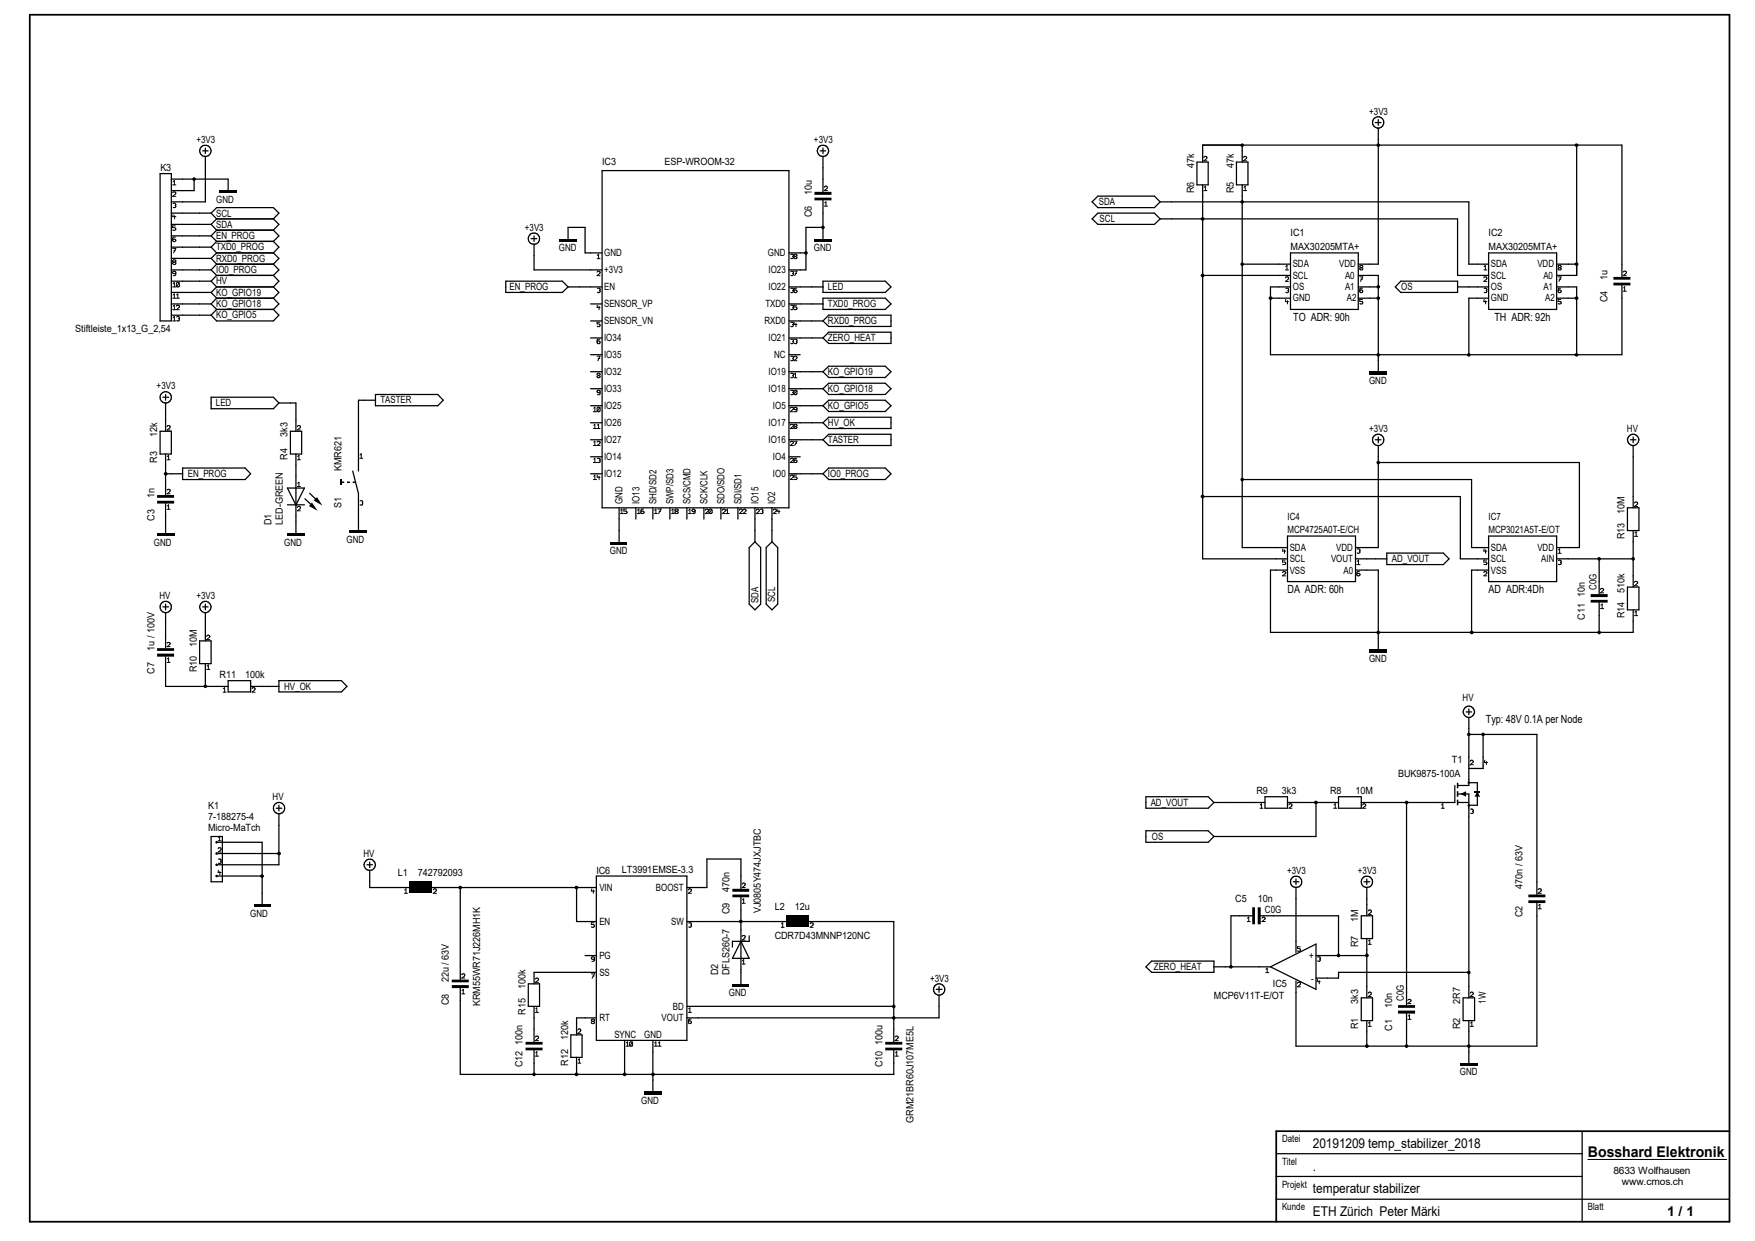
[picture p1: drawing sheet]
<svg xmlns="http://www.w3.org/2000/svg" width="297mm" height="210mm" viewBox="0 0 297 210" stroke-linecap="round" stroke-linejoin="round" font-family="sans-serif">
<g fill="#000">
<path d="M52.8 85l1 1.4-1.5-.8zM53.6 84.1l1 1.5-1.5-.9zM247.1 134.4l1-.5v.9zM250 133.9l.5 .9h-.9z"/>
<path d="M37.2 32.3h2.8v.4h-2.8z" fill-rule="evenodd"/>
<path d="M137.8 32.5h2.9v.5h-2.9zM137.8 33.4h2.9v.5h-2.9z" fill-rule="evenodd"/>
<path d="M94.7 40.4h2.9v.5h-2.9z" fill-rule="evenodd"/>
<path d="M137.8 40.4h2.9v.5h-2.9z" fill-rule="evenodd"/>
<path d="M273 46.9h2.9v.4h-2.9zM273 47.8h2.9v.5h-2.9z" fill-rule="evenodd"/>
<path d="M231.8 62.9h2.9v.5h-2.9z" fill-rule="evenodd"/>
<path d="M26.6 90.3h2.9v.4h-2.9z" fill-rule="evenodd"/>
<path d="M26.6 83.8h2.9v.4h-2.9zM26.6 84.8h2.9v.4h-2.9z" fill-rule="evenodd"/>
<path d="M48.6 90.3h2.9v.4h-2.9z" fill-rule="evenodd"/>
<path d="M57.8 81.5h.5v.2h-.5zM58.7 81.5h.5v.2h-.5zM59.7 81.5h.5v.2h-.5z" fill-rule="evenodd"/>
<path d="M57.7 81.2h.2v.9h-.2z" fill-rule="evenodd"/>
<path d="M59.2 89.8h2.9v.5h-2.9z" fill-rule="evenodd"/>
<path d="M103.3 91.7h2.9v.5h-2.9z" fill-rule="evenodd"/>
<path d="M26.6 109.7h2.9v.5h-2.9zM26.6 110.6h2.9v.5h-2.9z" fill-rule="evenodd"/>
<path d="M231.8 109.9h2.9v.5h-2.9z" fill-rule="evenodd"/>
<path d="M269.2 100.5h2.9v.5h-2.9zM269.2 101.5h2.9v.5h-2.9z" fill-rule="evenodd"/>
<path d="M246.5 135.3h.3v1h-.3zM246.5 133.9h.3v.9h-.3zM246.5 132.5h.3v.9h-.3z" fill-rule="evenodd"/>
<path d="M249.6 133.9h.9v.2h-.9z" fill-rule="evenodd"/>
<path d="M42.9 153.1h2.9v.4h-2.9z" fill-rule="evenodd"/>
<path d="M69.3 149.2h3.8v1.9h-3.8z" fill-rule="evenodd"/>
<path d="M124 150.4h2.8v.5h-2.8zM124 151.4h2.8v.4h-2.8z" fill-rule="evenodd"/>
<path d="M133.1 155h3.8v1.9h-3.8z" fill-rule="evenodd"/>
<path d="M212.9 153.5h.5v2.9h-.5zM211.9 153.5h.5v2.9h-.5z" fill-rule="evenodd"/>
<path d="M258.7 151.4h2.8v.4h-2.8zM258.7 152.4h2.8v.4h-2.8z" fill-rule="evenodd"/>
<path d="M76.5 165.8h2.8v.4h-2.8zM76.5 166.7h2.8v.5h-2.8z" fill-rule="evenodd"/>
<path d="M88.9 176.3h2.9v.5h-2.9zM88.9 177.3h2.9v.5h-2.9z" fill-rule="evenodd"/>
<path d="M124 166.5h2.8v.5h-2.8z" fill-rule="evenodd"/>
<path d="M149.8 176.3h2.9v.5h-2.9zM149.8 177.3h2.9v.5h-2.9z" fill-rule="evenodd"/>
<path d="M236.6 170.1h2.9v.5h-2.9zM236.6 171h2.9v.5h-2.9z" fill-rule="evenodd"/>
<path d="M247.1 179.9h2.9v.5h-2.9z" fill-rule="evenodd"/>
<path d="M109.1 184.7h2.8v.5h-2.8z" fill-rule="evenodd"/>
<circle cx="32.9" cy="30.3" r=".31"/>
<circle cx="139.3" cy="38.5" r=".31"/>
<circle cx="203.5" cy="37" r=".32"/>
<circle cx="210.2" cy="24.6" r=".31"/>
<circle cx="210.2" cy="34.2" r=".31"/>
<circle cx="233.3" cy="24.6" r=".31"/>
<circle cx="266.8" cy="24.6" r=".32"/>
<circle cx="136.4" cy="42.8" r=".31"/>
<circle cx="203.5" cy="46.6" r=".32"/>
<circle cx="210.2" cy="44.7" r=".31"/>
<circle cx="215" cy="50.5" r=".32"/>
<circle cx="233.3" cy="50.5" r=".31"/>
<circle cx="233.3" cy="48.5" r=".31"/>
<circle cx="266.8" cy="50.5" r=".32"/>
<circle cx="266.8" cy="44.7" r=".32"/>
<circle cx="233.3" cy="78.3" r=".31"/>
<circle cx="233.3" cy="60" r=".31"/>
<circle cx="248.6" cy="60" r=".31"/>
<circle cx="266.8" cy="60" r=".32"/>
<circle cx="28.1" cy="80.2" r=".32"/>
<circle cx="203.5" cy="84" r=".32"/>
<circle cx="210.2" cy="81.2" r=".31"/>
<circle cx="270.6" cy="94.6" r=".31"/>
<circle cx="276.4" cy="94.6" r=".31"/>
<circle cx="34.8" cy="116.1" r=".31"/>
<circle cx="233.3" cy="107" r=".31"/>
<circle cx="249.1" cy="107" r=".32"/>
<circle cx="270.6" cy="107" r=".31"/>
<circle cx="222.7" cy="135.8" r=".32"/>
<circle cx="238" cy="135.8" r=".31"/>
<circle cx="248.6" cy="124.3" r=".31"/>
<circle cx="248.6" cy="136.3" r=".22"/>
<circle cx="248.6" cy="132.4" r=".22"/>
<circle cx="251" cy="124.3" r=".31"/>
<circle cx="36.7" cy="144.4" r=".22"/>
<circle cx="36.7" cy="142.5" r=".22"/>
<circle cx="36.7" cy="146.3" r=".22"/>
<circle cx="36.7" cy="148.3" r=".22"/>
<circle cx="44.4" cy="148.3" r=".32"/>
<circle cx="47.2" cy="144.4" r=".32"/>
<circle cx="77.9" cy="150.2" r=".31"/>
<circle cx="97.6" cy="150.2" r=".32"/>
<circle cx="125.4" cy="155.9" r=".32"/>
<circle cx="151.3" cy="172.3" r=".31"/>
<circle cx="151.3" cy="170.3" r=".31"/>
<circle cx="208.3" cy="163.6" r=".31"/>
<circle cx="226.5" cy="161.7" r=".31"/>
<circle cx="231.3" cy="161.7" r=".32"/>
<circle cx="231.3" cy="177" r=".32"/>
<circle cx="238" cy="177" r=".31"/>
<circle cx="248.6" cy="177" r=".31"/>
<circle cx="248.6" cy="164.6" r=".31"/>
<circle cx="90.4" cy="181.8" r=".31"/>
<circle cx="97.6" cy="181.8" r=".32"/>
<circle cx="105.7" cy="181.8" r=".31"/>
<circle cx="110.5" cy="181.8" r=".32"/>
</g>
<g fill="none" stroke="#000" stroke-width=".21">
<path d="M27.1 29.4h1.9v24.9h-1.9zM29 30.3h9.6v2M29 36.1h6.7M29 38h6.7M29 39.9h6.7M32.9 30.3v2h-3.9M34.3 25.5h.9M34.8 25.1v.9M34.8 26.5v7.7h-5.8M35.7 36.1l1-1h9.6l.9 1-.9 .9M35.7 36.1l1 .9M35.7 38l1 .9"/>
<path d="M35.7 39.9l1 1M36.7 37h9.6M36.7 37l-1 1M36.7 38.9h9.6M36.7 38.9l-1 1M46.3 37l.9 1-.9 .9M46.3 38.9l.9 1-.9 1M90.4 39.9v1M101.9 28.9h31.6v57h-31.6zM138.8 25.5h.9M139.3 25.1v.9M139.3 26.5v6"/>
<path d="M139.3 33.9v6.5M139.3 38.5h-2.9v7.2h-2.9M184.8 37l1-.9h9.6l.9 .9-.9 1h-9.6zM184.8 34.2l1-1h9.6l.9 1-.9 .9h-9.6zM196.3 34.2h52.3v10.5h3.3M196.3 37h50.4v9.6h5.2M202.6 27.4h1.9v3.9h-1.9zM203.5 31.3v63.3h14.4M203.5 27.4v-2.8h71v22.3M209.3 27.4h1.9v3.9h-1.9zM210.2 31.3v61.4h7.7M210.2 24.6v2.8"/>
<path d="M232.7 20.7h1M233.3 20.2v1M233.3 21.7v23h-3.4M266.8 24.6v22h-3.4M29 47.6h6.7M29 49.5h6.7M29 51.4h6.7M29 53.3h6.7M29 41.8h6.7M29 43.7h6.7M29 45.7h6.7M35.7 41.8l1 1"/>
<path d="M35.7 43.7l1 1M35.7 45.7l1 .9M35.7 47.6l1 1M35.7 49.5l1 1M35.7 51.4l1 1M36.7 48.6h9.6M36.7 52.4h9.6M36.7 50.5h9.6M36.7 52.4l-1 .9M36.7 40.9h9.6M36.7 40.9l-1 .9M36.7 42.8h9.6"/>
<path d="M36.7 42.8l-1 .9M36.7 44.7h9.6M36.7 44.7l-1 1M36.7 46.6h9.6M36.7 46.6l-1 1M36.7 48.6l-1 .9M36.7 50.5l-1 .9M46.3 52.4l.9 .9-.9 1h-9.6l-1-1M46.3 40.9l.9 .9-.9 1M46.3 42.8l.9 .9-.9 1M46.3 44.7l.9 1-.9 .9M46.3 46.6l.9 1-.9 1"/>
<path d="M46.3 48.6l.9 .9-.9 1M46.3 50.5l.9 .9-.9 1M85.6 47.6h9.6l.9 1-.9 .9h-9.6zM89.9 40.4h.9M90.4 41.4v4.3h11.5M96.1 48.6h5.8M96.1 40.4v-1.9h2.9v4.3h2.9M99.9 57.2h2M99.9 51.4h2M99.9 54.3h2M133.5 48.6h5.8M133.5 57.2h5.8"/>
<path d="M133.5 51.4h5.8M133.5 54.3h5.8M133.5 42.8h2.9M139.3 54.3l1-1h10.5v1.9h-10.5zM139.3 47.6h10.5l1 1-1 .9h-10.5zM139.3 50.5h10.5l1 .9-1 1h-10.5zM140.3 56.2h10.5v1.9h-10.5l-1-.9zM203.5 46.6h14.9M210.2 44.7h8.2M215 50.5h3.4M218.4 42.8h11.5v9.6h-11.5zM229.9 46.6h3.4v16.3"/>
<path d="M229.9 48.6h3.4M229.9 50.5h3.4M237.1 47.6h9.6v1.9h-9.6l-1-.9zM246.7 48.6h5.2M251.9 42.8h11.5v9.6h-11.5zM251.9 50.5h-3.3v9.5M263.4 48.6h3.4v11.4M263.4 50.5h3.4M263.4 44.7h3.4M274.5 48.3v11.7h-59.5v-11.4h3.4M27.1 73h1.9v3.8h-1.9zM27.6 67.2h.9"/>
<path d="M28 66.8v.9M28 68.2v4.8M28 76.8v7M30.9 79.2h10.6l.9 1-.9 1h-10.6zM35.7 67.2h10.6l.9 1-.9 1h-10.6zM47.2 68.2h2.9v4.8M49.1 73h2v3.8h-2zM50.1 76.8v13.5M59.7 79.7l1 3.8v6.3M63.5 66.8h10.6l.9 .9-.9 1h-10.6zM63.5 67.7h-2.8v12M99.9 74.4h2"/>
<path d="M99.9 71.5h2M99.9 68.7h2M99.9 62.9h2M99.9 65.8h2M99.9 60h2M99.9 77.3h2M133.5 74.4h5.8M133.5 71.5h5.8M133.5 68.7h5.8M133.5 62.9h5.8M133.5 65.8h5.8M133.5 60h1.9"/>
<path d="M133.5 77.3h1.9M139.3 74.4l1-.9h10.5v1.9h-10.5zM139.3 71.5l1-.9h10.5v1.9h-10.5zM139.3 68.7l1-1h9.5l1 1-1 .9h-9.5zM139.3 65.8l1-.9h9.5l1 .9-1 1h-9.5zM139.3 62.9l1-.9h9.5l1 .9-1 1h-9.5zM140.3 79.2h9.5l1 1-1 1h-9.5l-1-1zM232.7 74.4h1M233.3 74v.9M233.3 75.4v17.3h-3.9M233.3 78.3h34v14.4h-3.9M275.9 74.4h1"/>
<path d="M276.4 74v.9M276.4 75.4v10.5M28 85.2v5.1M28 80.2h2.9M48.6 85.4h2.9M48.6 82.6h2.9l-1.4 2.9zM51.6 84.4l1.4 1.4M52.4 83.5l1.4 1.4M99.9 80.2h2M104.8 85.9v5.8M107.6 85.9v1.9M110.5 85.9v1.9"/>
<path d="M113.4 85.9v1.9M116.2 85.9v1.9M119.1 85.9v1.9M122 85.9v1.9M124.9 85.9v1.9M126.8 92.7l1-1 .9 1v9.5l-.9 1-1-1zM127.8 85.9v5.8M129.7 92.7l.9-1 1 1v9.5l-1 1-.9-1zM130.6 85.9v5.8M133.5 80.2h5.8M203.5 84h43.6v10.6h4.8M210.2 81.2h38.8v11.5h2.9"/>
<path d="M217.9 96.5h-2.9v10.5h61.4v-3.8M217.9 90.7h11.5v7.7h-11.5zM229.4 96.5h3.9v13.4M229.4 94.6h5.3M234.7 93.6h9.6l.9 1-.9 .9h-9.6zM251.9 90.7h11.5v7.7h-11.5zM251.9 96.5h-2.9v10.5M263.4 94.6h13M270.6 94.6v5.9M275.4 85.9h2v3.9h-2zM275.4 99.4h2v3.8h-2zM276.4 89.8v9.6"/>
<path d="M27.6 102.7h.9M28 102.2v1M28 103.7v6M28 111.1v5.1h10.6M33.8 108.5h1.9v3.8h-1.9zM34.3 102.7h.9M34.8 102.2v1M34.8 103.7v4.8M34.8 112.3v3.9M38.6 115.2h3.8v1.9h-3.8zM42.4 116.2h4.8M47.2 115.2h10.6l.9 1-.9 .9h-10.6z"/>
<path d="M248.6 120v.9M270.6 102v5M46.7 136.8h1M47.2 136.3v.9M47.2 137.7v8.6h-10.5M193.9 134.8h10.6l.9 1-.9 1h-10.6zM205.4 135.8h8.7M214.1 134.8h3.8v2h-3.8zM217.9 135.8h8.6M222.7 135.8v5.8h-17.3M226.5 134.8h3.9v2h-3.9zM238 135.8v34.3"/>
<path d="M246.2 132.9v2.9h-15.8M246.7 135.8h1.9M246.7 134.4h1.9v34.5M248.1 120.5h.9M248.6 121.4v11.5h-1.9M248.6 132.5h1.4v3.8h-1.4M248.6 124.3h11.5v27.1M251 124.3v5.7h-2.4M35.7 141.6h1.9v7.6h-1.9zM36.7 142.5h7.7v10.6M36.7 148.3h7.7M36.7 144.4h10.5"/>
<path d="M62.1 146.3h.9M62.6 145.9v.9M62.6 147.3v2.9h6.7M73.1 150.2h27.8M77.9 150.2v15.6M97.6 150.2v5.8h3.3M100.9 148.3h15.3v27.8h-15.3zM116.2 150.2h3.4v-4.8h5.8v5M116.2 156h16.9M125.4 151.8v14.7M125.4 159.3l1.4 2.9h-2.8zM126.8 158.4v.9h-2.8v1"/>
<path d="M136.9 156h14.4v20.3M193.9 140.6h10.6l.9 1-.9 .9h-10.6zM211.9 155h-3.6v8.6M213.4 155h13.1v6.7M218.9 149.2h.9M219.3 148.8v.9M219.3 150.2v11M230.4 155h1.9v3.8h-1.9zM230.8 149.2h1M231.3 148.8v.9M231.3 150.2v4.8M231.3 158.8v10.1"/>
<path d="M260.1 152.8v24.2h-40.8v-11M77.9 167.2v14.6h73.4v-4M89.4 166.5h1.9v3.8h-1.9zM90.4 170.3v6M90.4 177.8v4M96.6 175.1h1.9v3.8h-1.9zM97.6 178.9v2.9M99 161.7h1.9M100.9 164.5h-10.5v2M100.9 172.3h-3.3v2.8M105.7 176.1v5.7M110.5 176.1v8.6"/>
<path d="M116.2 170.3h35.1M158.5 167.4h.9M158.9 167v.9M158.9 168.4v3.9h-42.7M194.9 162.6h10.5v1.9h-10.5l-1-.9zM205.4 163.6h9.6M215 163.6l7.7-3.8v7.6zM222.7 161.7h8.6M230.4 168.9h1.9v3.8h-1.9zM231.3 172.7v4.3M238 171.5v5.5M247.6 168.9h2v3.8h-2z"/>
<path d="M248.6 164.5h-22.1v1h-3.8M248.6 172.7v7.2M216 195.2h51.8M216 199.1h51.8M267.8 191.4v15.4M216 202.9h76.7"/>
<circle cx="34.8" cy="25.5" r=".95"/>
<circle cx="139.3" cy="25.5" r=".95"/>
<circle cx="233.2" cy="20.7" r=".96"/>
<circle cx="90.4" cy="40.4" r=".95"/>
<circle cx="28" cy="67.2" r=".96"/>
<circle cx="233.2" cy="74.4" r=".96"/>
<circle cx="276.4" cy="74.5" r=".96"/>
<circle cx="28" cy="102.7" r=".96"/>
<circle cx="34.8" cy="102.7" r=".95"/>
<circle cx="47.2" cy="136.8" r=".96"/>
<circle cx="248.6" cy="120.5" r=".95"/>
<circle cx="62.6" cy="146.4" r=".94"/>
<circle cx="219.4" cy="149.2" r=".96"/>
<circle cx="231.3" cy="149.2" r=".97"/>
<circle cx="158.9" cy="167.4" r=".97"/>
</g>
<g fill="none" stroke="#000" stroke-width=".17">
<path d="M29.2 32.6l.2-.1h.3l.1 .2-.6 .5h.6M29.2 31.3h.6M29.3 30.7l.2-.1v.7M29.3 34.5a.27 .27 0 0 1 .3-.1 .27 .27 0 0 1 .2 .2l-.1 .2M29.3 36.3l-.1 .4h.6M29.5 36.5v.5M29.6 34.8h.1M29.7 34.8l.1 .1-.1 .2h-.4M29.7 38.2h-.5v.3h.3l.3 .3a.33 .33 0 0 1-.6 .1M139.5 31.7a.28 .28 0 0 1 .3-.2 .28 .28 0 0 1 .2 .2l-.5 .6h.5M139.5 34.9h.5M139.6 34.3l.2-.1v.7"/>
<path d="M203.8 32.3h.5M203.8 26.7l.2-.2h.2v.3l-.4 .4h.5M203.8 31.7l.2-.2v.8M210.4 32.3h.6M210.4 26.7a.28 .28 0 0 1 .3-.2 .28 .28 0 0 1 .3 .2l-.6 .5h.6M210.5 31.7l.2-.2v.8M29.2 54.3h.6M29.2 52.4h.6M29.2 50.5h.6M29.2 48.6h.6M29.2 44.1l.2-.1 .4 .1v.1l-.6 .3 .2 .2h.2l.2-.2-.6-.3zM29.2 42h.6l-.4 .8"/>
<path d="M29.3 48l.2-.2v.8M29.3 49.9l.2-.2v.8M29.3 51.8l.2-.2v.8M29.3 53.8l.2-.2v.7M29.4 42.4h.3M29.7 40.1l-.4 .1-.1 .5a.28 .28 0 0 0 .3 .2 .28 .28 0 0 0 .3-.3l-.3-.1-.3 .1M29.8 46.1l-.4 .2-.2-.2a.3 .3 0 0 1 .3-.2 .3 .3 0 0 1 .3 .2l-.1 .5-.4 .1M29.8 51.8l.1-.1h.4v.3l-.5 .4h.6M29.8 50.5h.6M29.9 53.6h.2h.2v.3M29.9 49.9l.2-.2v.8M30.2 53.9h.1"/>
<path d="M30.3 53.9v.4h-.4M30.3 47.9v.6h-.4M30.3 47.9l-.1-.1-.3 .1v.6M30.3 47.9l-.4 .6M101 46.1l.2-.2 .3 .1v.3l-.5 .4h.6M101 43.8h.6M101.1 48.8h.4v.3M101.1 51.6l-.1 .4h.6M101.1 43.2l.2-.2v.8M101.4 51.8v.6M101.4 49.1h.1M101.5 49.1v.3l-.1 .1-.3-.1"/>
<path d="M101.5 54.5h-.5v.3h.4l.2 .2-.2 .3-.4-.1M101.5 57.4h-.4l-.1 .2 .1 .5 .1 .1 .3-.1 .1-.2-.2-.2h-.2l-.2 .2M133.8 51.7h.4l.1 .1-.1 .2M133.8 46a.27 .27 0 0 1 .3-.1 .27 .27 0 0 1 .2 .2l-.1 .2M133.8 43.1a.27 .27 0 0 1 .3-.1 .27 .27 0 0 1 .2 .3l-.1 .1M133.8 48.8h.4l.1 .1-.1 .2M133.8 54.6h.4l.1 .1-.1 .2M133.8 57.4h.4l.1 .2-.1 .2M134.2 43.4h.1M134.2 46.3h.1M134.2 49.1h.1M134.2 52h.1"/>
<path d="M134.2 54.9h.1M134.2 57.8h.1M134.2 52l.1 .2a.27 .27 0 0 1-.2 .2 .27 .27 0 0 1-.3-.1M134.2 46.3l.1 .1a.27 .27 0 0 1-.2 .2 .27 .27 0 0 1-.3 0M134.2 43.4l.1 .2a.27 .27 0 0 1-.2 .2 .27 .27 0 0 1-.3-.1M134.2 49.1l.1 .2a.27 .27 0 0 1-.2 .2 .27 .27 0 0 1-.3-.1M134.2 54.9l.1 .2a.27 .27 0 0 1-.2 .2 .27 .27 0 0 1-.3-.1M134.2 57.8l.1 .2a.27 .27 0 0 1-.2 .2 .27 .27 0 0 1-.3-.1M134.4 45.9h.5l-.4 .8M134.4 43.1l.1-.1 .4 .1v.2l-.5 .2 .1 .3h.2l.2-.3-.5-.2zM134.4 57.4h.4v.4M134.4 54.5v.4h.5"/>
<path d="M134.6 46.3h.2M134.7 54.7v.6M134.7 57.8h.1M134.8 51.6h-.4v.3h.3l.2 .3-.2 .2-.3-.1M134.8 48.8h-.4v.1v.5l.2 .1 .2-.1v-.3h-.1h-.3v.2M134.8 57.8v.3l-.1 .1-.3-.1M217.6 45.7h.5M217.6 47l.1-.1h.3v.3l-.4 .4h.5M217.6 48.8h.4v.3M217.6 50.7v.4h.5M217.6 45.1l.2-.2v.8M217.9 50.9v.5"/>
<path d="M217.9 49.1h.1M218 49.1v.3l-.1 .1-.3-.1M230.1 46.9h.5l-.3 .7M230.3 44.9l-.2 .3 .5 .2-.1 .3-.4-.1v-.2l.5-.2-.1-.3zM230.3 47.2h.3M230.6 48.8h-.4l-.1 .1 .1 .5 .1 .1 .3-.1v-.3h-.1h-.2l-.2 .2M230.6 50.7h-.5v.3l.5 .1v.1v.2h-.5M251.1 47l.2-.1h.3v.3l-.5 .4h.5M251.1 45.7h.5M251.2 48.8h.4v.3M251.2 50.7l-.1 .4h.5M251.2 45.1l.2-.2v.8"/>
<path d="M251.4 50.9v.5M251.5 49.1h.1M251.6 49.1v.3l-.2 .1-.2-.1M263.7 46.9h.5l-.4 .7M263.8 44.9l-.1 .3 .5 .2-.1 .3-.4-.1v-.2l.5-.2-.1-.3zM263.9 47.2h.3M264.2 48.8h-.5v.1v.5l.2 .1 .3-.1v-.3h-.2l-.3 .2M264.2 50.7h-.5v.3l.5 .1v.1v.2h-.5M274.7 46.1l.2-.2h.3l.1 .2-.6 .6h.6M274.7 49.3h.6M274.8 48.7l.2-.2v.8M28.3 72.2l.1-.2 .3 .1v.3l-.4 .4h.5"/>
<path d="M28.3 77.8h.5M28.3 77.3l.2-.3v.8M50.3 72.2l.2-.2 .3 .1v.3l-.5 .4h.5M50.3 77.8h.5M50.4 77.3l.2-.3v.8M60.9 77.6h.5M60.9 77l.2-.2v.8M100.4 69.7h.6M100.4 72.5h.6M100.4 75.4h.6M100.4 78.3h.6M100.5 69.1l.2-.2v.8"/>
<path d="M100.5 72l.2-.2v.7M100.5 74.8l.2-.1v.7M100.5 77.7l.2-.1v.7M101 60.3h.6l-.4 .7M101 72.5h.6M101 74.8l.2-.1h.3v.3l-.5 .4h.6M101.1 77.6h.4v.3M101.1 72l.2-.2v.7M101.2 63.2l-.2 .2 .6 .3-.2 .2h-.2l-.2-.2 .6-.3v-.1zM101.2 60.7h.3M101.4 77.9h.1M101.5 69v.6l-.1 .1-.3-.1"/>
<path d="M101.5 69h-.4v.6M101.5 77.9v.3h-.4M101.5 69l-.4 .6M101.6 66.3l-.2 .2-.3-.1v-.3l.3-.1 .2 .2-.1 .5-.4 .1M133.7 77.7l.2-.1h.3l.1 .1-.1 .2-.5 .4h.6M133.7 69.1l.2-.2 .3 .1 .1 .2-.6 .5h.6M133.7 72l.2-.2h.3l.1 .2-.1 .2-.5 .3h.6M133.7 74.8l.2-.1h.3l.1 .2-.6 .5h.6M133.8 60.3h.4l.1 .2-.1 .2M133.8 63.2h.4l.1 .1-.1 .2M133.8 66.1h.4l.1 .1-.1 .2M134.2 60.7h.1"/>
<path d="M134.2 63.5h.1M134.2 66.4h.1M134.2 60.7l.1 .1a.27 .27 0 0 1-.2 .2 .27 .27 0 0 1-.3 0M134.2 63.5l.1 .2a.27 .27 0 0 1-.2 .2 .27 .27 0 0 1-.3-.1M134.2 66.4l.1 .2a.27 .27 0 0 1-.2 .2 .27 .27 0 0 1-.3-.1M134.4 60.5v-.2h.4v.4l-.4 .3h.5M134.4 71.9l.1-.1 .4 .1v.2l-.5 .2 .1 .2h.2l.2-.2-.5-.2zM134.4 63.9h.5M134.4 74.7h.5l-.4 .7M134.4 63.3l.2-.1v.7M134.6 75h.2M134.8 77.6h-.4v.1v.5h.4v-.3h-.4v.1"/>
<path d="M134.8 66.1v.6l-.1 .1-.3-.1M134.8 66.1h-.4v.6M134.8 66.1l-.4 .6M134.9 69.2l-.2 .1h-.3v-.3l.3-.1 .2 .2-.1 .5-.4 .1M28.3 83l.1-.2h.3v.4l-.4 .4h.5M28.3 86.2h.5M28.3 85.6l.2-.2v.8M50.3 85.9l.2-.2 .3 .1v.3l-.5 .3h.5M50.3 82.3h.5M50.4 81.8l.2-.2v.7M60.9 84.8l.2-.1 .2 .1v.3M61.3 85.1h.1"/>
<path d="M61.3 85.1v.3h-.4M100.4 81.2h.6M100.5 80.6l.2-.2v.8M101.1 80.4l-.1 .4h.6M101.4 80.6v.6M105 86.9h.5M105 86.4l.2-.3v.8M106 86.1h-.4v.4h.4l.1 .2-.2 .2h-.3M107.9 86.9h.5M107.9 86.4l.2-.3v.8M108.9 86.1h-.2l-.2 .3v.5h.4l.1-.2-.1-.2h-.2l-.2 .2M110.7 86.9h.6"/>
<path d="M110.8 86.4l.2-.3v.8M111.3 86.1h.6l-.4 .8M111.5 86.5h.3M113.6 86.9h.5M113.7 86.4l.2-.3v.8M114.2 86.3v.1l.6 .3-.2 .2h-.3l-.1-.2 .6-.3v-.1l-.2-.2h-.3zM116.5 86.9h.5M116.5 86.4l.3-.3v.8M117.6 86.4a.28 .28 0 0 1-.2 .2 .28 .28 0 0 1-.3-.2 .28 .28 0 0 1 .3-.3 .28 .28 0 0 1 .2 .3v.5h-.4M119.4 86.4l.1-.3 .3 .1v.3l-.4 .4h.5M120.4 86.2l.1 .5-.2 .2h-.2M120.4 86.2a.27 .27 0 0 0-.2 0 .27 .27 0 0 0-.2 .2l.1 .5"/>
<path d="M120.4 86.2l-.3 .7M122.3 86.4l.1-.3 .3 .1v.3l-.4 .4h.5M122.9 86.9h.5M122.9 86.4l.2-.3v.8M125.1 86.4l.1-.2a.27 .27 0 0 1 .3 0 .27 .27 0 0 1 .1 .2l-.5 .5h.5M125.7 86.4a.28 .28 0 0 1 .3-.3 .28 .28 0 0 1 .3 .3l-.6 .5h.6M128 86.4a.28 .28 0 0 1 .3-.3 .28 .28 0 0 1 .2 .3l-.5 .5h.5M128.7 86.2l.1-.1 .3 .1v.3M129 86.5h.1M129.1 86.5v.4h-.4M130.9 86.4a.28 .28 0 0 1 .2-.3 .28 .28 0 0 1 .3 .3l-.5 .5h.5M131.5 86.1v.4h.5"/>
<path d="M131.8 86.4v.5M133.7 80.6a.28 .28 0 0 1 .3-.2 .28 .28 0 0 1 .3 .2l-.6 .6h.6M134.8 80.4h-.4v.3l.4 .1 .1 .1-.1 .2h-.4M217 96.9l.3-.2 .2 .1 .1 .2-.6 .5h.6M217.1 92.9l-.1 .4h.6M217.4 93v.6M217.5 94.8h-.5v.3l.5 .1 .1 .2-.2 .1h-.4M229.6 95.5h.6M229.7 92.9h.4l.1 .1-.1 .3M229.7 95l.2-.2v.7M230 93.3h.1M230.1 93.3l.1 .1a.27 .27 0 0 1-.2 .2 .27 .27 0 0 1-.3 0"/>
<path d="M230.1 96.7l-.4 .1-.1 .1 .1 .5h.4l.1-.1-.1-.2-.3-.1-.2 .2M251.1 96.9l.2-.2 .3 .1v.3l-.5 .4h.5M251.2 92.9l-.1 .4h.5M251.4 93v.6M251.6 94.8h-.5v.3l.5 .1v.1v.2h-.5M263.7 93.6h.5M263.7 94.9l.2-.1 .3 .1v.3M263.7 93l.2-.1v.7M264.1 95.2h.1M264.2 95.2v.3h-.5M270.8 99.8a.28 .28 0 0 1 .3-.2 .28 .28 0 0 1 .3 .2l-.6 .5h.6M276.6 98.6l.2-.2h.3l.1 .2-.6 .5h.6"/>
<path d="M276.6 85.1l.2-.1h.3l.1 .2-.6 .5h.6M276.6 90.8h.6M276.7 90.2l.2-.2v.8M28.3 108.9l.1-.2 .3 .1v.3l-.4 .3h.5M28.3 112.1h.5M28.3 111.5l.2-.2v.8M35 107.7a.28 .28 0 0 1 .3-.2 .28 .28 0 0 1 .2 .2l-.5 .5h.5M35 113.3h.5M35.1 112.7l.2-.2v.8M37.8 117.1h.5M37.8 116.5l.2-.1v.7M42.7 116.5l.1-.1h.3l.1 .2-.5 .5h.5"/>
<path d="M270.8 103h.6M270.9 102.4l.2-.2v.8M276.6 104.2h.6M276.7 103.6l.2-.2v.8M213.2 136.8h.5M213.3 136.2l.2-.2v.8M218.1 136.2l.2-.2 .3 .1v.3l-.5 .4h.6M225.7 136.8h.5M225.8 136.2l.2-.2v.8M230.6 136.2a.28 .28 0 0 1 .3-.2 .28 .28 0 0 1 .2 .3l-.5 .5h.5M243.9 136.8h.5M244 136.2l.2-.2v.8"/>
<path d="M248.8 128.9a.28 .28 0 0 1 .3-.3 .28 .28 0 0 1 .2 .3l-.5 .5h.5M248.9 137a.27 .27 0 0 1 .3-.1 .27 .27 0 0 1 .1 .3v.1M249.2 137.3h.1M249.3 137.3v.1v.2h-.4M251.3 128.7l-.1 .3h.6M251.5 128.9v.5M36.9 143.6l.2-.1h.3v.3l-.5 .4h.5M36.9 142.3h.5M37 147.3l-.1 .4h.5M37 145.4h.4v.4M37 141.7l.2-.2v.8M37.2 147.5v.5"/>
<path d="M37.3 145.8h.1M37.4 145.8v.2l-.2 .1-.2-.1M68.5 151.2h.5M68.5 150.6l.2-.2v.8M73.3 150.6a.28 .28 0 0 1 .3-.2 .28 .28 0 0 1 .3 .3l-.6 .5h.6M100.2 150.4l-.1 .4h.5M100.4 150.6v.6M100.5 156.2h-.4v.3h.3l.2 .2-.2 .2-.3-.1M116.5 150.6l.2-.2 .3 .1v.3l-.5 .4h.5M116.5 156.2h.5v.3M116.9 156.5h.1M117 156.5v.3l-.2 .1-.3-.1"/>
<path d="M125.6 158.5v-.1h.5v.3l-.5 .4h.5M125.6 149.6l.2-.2 .3 .1v.3l-.5 .4h.5M125.6 152.9h.5M125.6 152.3l.3-.2v.8M132.2 156.9h.5M132.2 156.3l.3-.1v.7M137.1 156.3l.2-.1h.3v.3l-.5 .4h.5M211.1 156h.5M211.1 155.4l.2-.2v.8M213.6 155.4a.28 .28 0 0 1 .3-.2 .28 .28 0 0 1 .2 .2l-.5 .6h.5M231.6 154.2l.1-.2 .3 .1v.3l-.4 .4h.5M231.6 159.8h.5"/>
<path d="M231.6 159.2l.2-.2v.8M260.3 150.6l.2-.2 .3 .1 .1 .2-.6 .5h.6M260.3 153.8h.6M260.4 153.2l.2-.2v.8M78.1 165l.2-.2h.3v.4l-.5 .3h.6M78.1 168.2h.6M78.2 167.6l.2-.2v.8M90.6 175.5l.2-.2 .3 .1v.2l-.5 .5h.5M90.6 165.7l.2-.2 .3 .1v.1v.2l-.5 .3h.5M90.6 178.7h.5M90.6 171.3h.5M90.7 170.7l.1-.1v.7"/>
<path d="M90.7 178.2l.1-.2v.7M97.8 174.3a.27 .27 0 0 1 .2-.2 .27 .27 0 0 1 .3 .1v.3l-.5 .4h.5M97.8 179.9h.5M97.9 179.4l.1-.2v.7M100.1 164.8h.5l-.4 .8M100.1 172.6v.1l.5 .3v.1l-.4 .1-.1-.2 .5-.3v-.1l-.1-.1zM100.3 165.2h.2M100.6 162.2l-.2 .1h-.2l-.1-.1 .1-.2 .2-.1 .2 .2-.1 .5-.3 .1M106 177h.5M106 176.5l.2-.2v.7M107 176.4v.6h-.4M107 176.4l-.2-.1-.2 .2v.5"/>
<path d="M107 176.4l-.4 .6M110.7 177h.6M110.8 176.5l.2-.2v.7M111.3 177h.6M111.4 176.5l.2-.2v.7M116.5 171.3h.5M116.5 170.7l.3-.1v.7M117 172.5h-.3l-.2 .2v.4l.2 .1 .3-.1v-.3h-.2l-.3 .2M125.6 163.2h.5M125.6 162.6l.3-.2v.8M151.5 175.5l.2-.2 .2 .1 .1 .2-.5 .5h.5M151.5 178.7h.5"/>
<path d="M151.6 178.2l.2-.2v.7M214.2 164.6h.5M214.2 164l.3-.2v.8M219.6 166.4l.2-.2 .2 .1v.3l-.4 .4h.5M220 160.2h-.4v.3h.3l.2 .2-.2 .3-.3-.1M223 162h.4v.3M223 165.7l-.1 .4h.5M223.3 165.9v.6M223.3 162.3h.1M223.4 162.3v.3l-.1 .1-.3-.1M231.6 168.1l.1-.2 .3 .1v.3l-.4 .4h.5M231.6 173.7h.5"/>
<path d="M231.6 173.1l.2-.2v.8M238.3 169.3l.2-.2 .2 .1 .1 .2-.5 .4h.5M238.3 172.5h.5M238.3 172l.2-.3v.8M248.8 168.1a.28 .28 0 0 1 .3-.2 .28 .28 0 0 1 .2 .2l-.5 .6h.5M248.8 173.7h.5M248.9 173.1l.2-.2v.8M268.7 196.2h23.5"/>
</g>
<path d="M5 2.5h287.7v204.3h-287.7zM292.7 191.4h-76.7v15.4" fill="none" stroke="#000" stroke-width=".3"/>
<text font-size="2.5" x="268.7" y="195.8">Bosshard Elektronik</text>
<g font-size="2.3">
<text x="222.2" y="194.3">20191209 temp_stabilizer_2018</text>
<text x="222.2" y="202">temperatur stabilizer</text>
<text x="222.2" y="198.1">.</text>
<text x="222.2" y="205.8">ETH Zürich Peter Märki</text>
<text x="282.2" y="205.8">1 / 1</text>
</g>
<g font-size="1.9">
<text x="218.9" y="54.3">TO ADR: 90h</text>
<text x="252.9" y="54.3">TH ADR: 92h</text>
<text x="217.9" y="100.3">DA ADR: 60h</text>
<text x="251.9" y="100.3">AD ADR:4Dh</text>
<text x="251.5" y="122.4">Typ: 48V 0.1A per Node</text>
</g>
<g font-size="1.7">
<text x="231.7" y="19.4">+3V3</text>
<text x="27.1" y="28.9">K3</text>
<text x="33.2" y="24.2">+3V3</text>
<text x="101.9" y="27.9">IC3</text>
<text x="112.4" y="27.9">ESP-WROOM-32</text>
<text x="137.8" y="24.2">+3V3</text>
<text x="202.1" y="28.4" transform="rotate(-90 202.1 28.4)">47k</text>
<text x="208.8" y="28.4" transform="rotate(-90 208.8 28.4)">47k</text>
<text x="36.6" y="34.3">GND</text>
<text x="137.4" y="33" transform="rotate(-90 137.4 33)">10u</text>
<text x="186" y="34.7">SDA</text>
<text x="202.1" y="32.7" transform="rotate(-90 202.1 32.7)">R6</text>
<text x="208.8" y="32.7" transform="rotate(-90 208.8 32.7)">R5</text>
<text x="36.6" y="36.7">SCL</text>
<text x="36.6" y="38.6">SDA</text>
<text x="36.6" y="40.5">EN_PROG</text>
<text x="88.8" y="39">+3V3</text>
<text x="137.4" y="36.8" transform="rotate(-90 137.4 36.8)">C6</text>
<text x="186.1" y="37.6">SCL</text>
<text x="218.4" y="40">IC1</text>
<text x="251.9" y="40">IC2</text>
<text x="36.6" y="42.4">TXD0_PROG</text>
<text x="36.6" y="44.3">RXD0_PROG</text>
<text x="36.6" y="46.2">IO0_PROG</text>
<text x="94.6" y="42.5">GND</text>
<text x="102.2" y="46.2">+3V3</text>
<text x="102.2" y="43.3">GND</text>
<text x="130" y="43.3">GND</text>
<text x="130.1" y="46.2">IO23</text>
<text x="137.8" y="42.5">GND</text>
<text x="218.4" y="42.3">MAX30205MTA+</text>
<text x="218.8" y="47.2">SCL</text>
<text x="218.8" y="45.3">SDA</text>
<text x="226.7" y="45.3">VDD</text>
<text x="227.6" y="47.2">A0</text>
<text x="251.9" y="42.3">MAX30205MTA+</text>
<text x="252.3" y="47.2">SCL</text>
<text x="252.3" y="45.3">SDA</text>
<text x="260.2" y="45.3">VDD</text>
<text x="261.2" y="47.2">A0</text>
<text x="272.1" y="47.3" transform="rotate(-90 272.1 47.3)">1u</text>
<text x="36.6" y="53.9">KO_GPIO5</text>
<text x="36.6" y="48.1">HV</text>
<text x="36.6" y="50.1">KO_GPIO19</text>
<text x="36.6" y="52">KO_GPIO18</text>
<text x="86.2" y="49.1">EN_PROG</text>
<text x="102.2" y="52">SENSOR_VP</text>
<text x="102.2" y="49.1">EN</text>
<text x="129.5" y="52">TXD0</text>
<text x="130.1" y="49.1">IO22</text>
<text x="140.1" y="52">TXD0_PROG</text>
<text x="140.1" y="49.1">LED</text>
<text x="218.8" y="51">GND</text>
<text x="218.8" y="49.1">OS</text>
<text x="227.6" y="49.1">A1</text>
<text x="227.9" y="51">A2</text>
<text x="237.2" y="49.1">OS</text>
<text x="252.3" y="51">GND</text>
<text x="252.3" y="49.1">OS</text>
<text x="261.2" y="49.1">A1</text>
<text x="261.5" y="51">A2</text>
<text x="272.1" y="51.2" transform="rotate(-90 272.1 51.2)">C4</text>
<text x="12.7" y="56.2">Stiftleiste_1x13_G_2,54</text>
<text x="102.2" y="57.7">IO34</text>
<text x="102.2" y="54.9">SENSOR_VN</text>
<text x="129.4" y="54.9">RXD0</text>
<text x="130.1" y="57.7">IO21</text>
<text x="140.1" y="57.7">ZERO_HEAT</text>
<text x="140.1" y="54.9">RXD0_PROG</text>
<text x="26.5" y="65.9">+3V3</text>
<text x="102.2" y="63.5">IO32</text>
<text x="102.2" y="60.6">IO35</text>
<text x="130.1" y="63.5">IO19</text>
<text x="131" y="60.6">NC</text>
<text x="140.1" y="63.5">KO_GPIO19</text>
<text x="231.7" y="65">GND</text>
<text x="36.5" y="68.7">LED</text>
<text x="64.4" y="68.3">TASTER</text>
<text x="102.2" y="69.3">IO25</text>
<text x="102.2" y="66.4">IO33</text>
<text x="130.1" y="66.4">IO18</text>
<text x="130.8" y="69.3">IO5</text>
<text x="140.1" y="69.3">KO_GPIO5</text>
<text x="140.1" y="66.4">KO_GPIO18</text>
<text x="26.6" y="74" transform="rotate(-90 26.6 74)">12k</text>
<text x="48.6" y="77.8" transform="rotate(-90 48.6 77.8)">R4</text>
<text x="48.6" y="74" transform="rotate(-90 48.6 74)">3k3</text>
<text x="102.2" y="77.9">IO14</text>
<text x="102.2" y="75">IO27</text>
<text x="102.2" y="72.1">IO26</text>
<text x="130.1" y="72.1">IO17</text>
<text x="130.1" y="75">IO16</text>
<text x="130.8" y="77.9">IO4</text>
<text x="140.1" y="72.1">HV_OK</text>
<text x="140.1" y="75">TASTER</text>
<text x="231.7" y="73.1">+3V3</text>
<text x="275.3" y="73.1">HV</text>
<text x="26.6" y="78.3" transform="rotate(-90 26.6 78.3)">R3</text>
<text x="31.8" y="80.8">EN_PROG</text>
<text x="57.8" y="79.7" transform="rotate(-90 57.8 79.7)">KMR621</text>
<text x="102.2" y="80.8">IO12</text>
<text x="130.8" y="80.8">IO0</text>
<text x="140.1" y="80.8">IO0_PROG</text>
<text x="26.1" y="88.1" transform="rotate(-90 26.1 88.1)">C3</text>
<text x="26.1" y="84.2" transform="rotate(-90 26.1 84.2)">1n</text>
<text x="46" y="88.9" transform="rotate(-90 46 88.9)">D1</text>
<text x="47.9" y="88.8" transform="rotate(-90 47.9 88.8)">LED-GREEN</text>
<text x="57.8" y="85.9" transform="rotate(-90 57.8 85.9)">S1</text>
<text x="105.3" y="85.3" transform="rotate(-90 105.3 85.3)">GND</text>
<text x="108.2" y="85.3" transform="rotate(-90 108.2 85.3)">IO13</text>
<text x="111.1" y="85.3" transform="rotate(-90 111.1 85.3)">SHD/SD2</text>
<text x="114" y="85.3" transform="rotate(-90 114 85.3)">SWP/SD3</text>
<text x="116.8" y="85.3" transform="rotate(-90 116.8 85.3)">SCS/CMD</text>
<text x="119.7" y="85.3" transform="rotate(-90 119.7 85.3)">SCK/CLK</text>
<text x="122.6" y="85.3" transform="rotate(-90 122.6 85.3)">SDO/SDO</text>
<text x="125.5" y="85.3" transform="rotate(-90 125.5 85.3)">SDI/SD1</text>
<text x="128.4" y="85.3" transform="rotate(-90 128.4 85.3)">IO15</text>
<text x="131.2" y="85.3" transform="rotate(-90 131.2 85.3)">IO2</text>
<text x="217.9" y="88">IC4</text>
<text x="251.9" y="88">IC7</text>
<text x="275" y="86.9" transform="rotate(-90 275 86.9)">10M</text>
<text x="26" y="92.3">GND</text>
<text x="48.1" y="92.3">GND</text>
<text x="58.6" y="91.9">GND</text>
<text x="103.2" y="93.8">GND</text>
<text x="217.9" y="90.2">MCP4725A0T-E/CH</text>
<text x="218.3" y="95.1">SCL</text>
<text x="218.3" y="93.2">SDA</text>
<text x="225.3" y="95.1">VOUT</text>
<text x="226.1" y="93.2">VDD</text>
<text x="235.5" y="95.1">AD_VOUT</text>
<text x="251.9" y="90.2">MCP3021A5T-E/OT</text>
<text x="252.3" y="95.1">SCL</text>
<text x="252.3" y="93.2">SDA</text>
<text x="260.2" y="93.2">VDD</text>
<text x="260.8" y="95.1">AIN</text>
<text x="275" y="91.2" transform="rotate(-90 275 91.2)">R13</text>
<text x="27" y="101.4">HV</text>
<text x="33.2" y="101.4">+3V3</text>
<text x="131.2" y="101.9" transform="rotate(-90 131.2 101.9)">SCL</text>
<text x="218.3" y="97.1">VSS</text>
<text x="227.4" y="97.1">A0</text>
<text x="252.3" y="97.1">VSS</text>
<text x="268.2" y="101" transform="rotate(-90 268.2 101)">10n</text>
<text x="270.2" y="99.9" transform="rotate(-90 270.2 99.9)">C0G</text>
<text x="275" y="100.3" transform="rotate(-90 275 100.3)">510k</text>
<text x="128.4" y="102.1" transform="rotate(-90 128.4 102.1)">SDA</text>
<text x="268.2" y="104.9" transform="rotate(-90 268.2 104.9)">C11</text>
<text x="275" y="104.6" transform="rotate(-90 275 104.6)">R14</text>
<text x="26.1" y="110.2" transform="rotate(-90 26.1 110.2)">1u / 100V</text>
<text x="33.3" y="113.7" transform="rotate(-90 33.3 113.7)">R10</text>
<text x="33.3" y="109.4" transform="rotate(-90 33.3 109.4)">10M</text>
<text x="231.7" y="112">GND</text>
<text x="26.1" y="114" transform="rotate(-90 26.1 114)">C7</text>
<text x="37.2" y="114.7">R11</text>
<text x="41.5" y="114.7">100k</text>
<text x="48.1" y="116.7">HV_OK</text>
<text x="247.5" y="118.6">HV</text>
<text x="236.6" y="131.5">BUK9875-100A</text>
<text x="245.7" y="129.1">T1</text>
<text x="35.2" y="136.9">K1</text>
<text x="46.1" y="135.4">HV</text>
<text x="194.7" y="136.4">AD_VOUT</text>
<text x="212.6" y="134.4">R9</text>
<text x="217" y="134.4">3k3</text>
<text x="225.1" y="134.4">R8</text>
<text x="229.4" y="134.4">10M</text>
<text x="35.2" y="140.6">Micro-MaTch</text>
<text x="35.2" y="138.9">7-188275-4</text>
<text x="194.9" y="142.1">OS</text>
<text x="61.5" y="145">HV</text>
<text x="67.4" y="148.2">L1</text>
<text x="70.7" y="148.2">742792093</text>
<text x="100.9" y="147.9">IC6</text>
<text x="105.2" y="147.7">LT3991EMSE-3.3</text>
<text x="217.8" y="147.9">+3V3</text>
<text x="229.8" y="147.9">+3V3</text>
<text x="42.3" y="155.1">GND</text>
<text x="101.4" y="150.7">VIN</text>
<text x="111" y="150.7">BOOST</text>
<text x="123.4" y="154.7" transform="rotate(-90 123.4 154.7)">C9</text>
<text x="123.4" y="150.9" transform="rotate(-90 123.4 150.9)">470n</text>
<text x="128.7" y="154.5" transform="rotate(-90 128.7 154.5)">VJ0805Y474JXJTBC</text>
<text x="131.1" y="154">L2</text>
<text x="134.5" y="154">12u</text>
<text x="209" y="152.6">C5</text>
<text x="212.9" y="152.6">10n</text>
<text x="214.1" y="154.5">C0G</text>
<text x="229.9" y="156" transform="rotate(-90 229.9 156)">1M</text>
<text x="257.7" y="155.2" transform="rotate(-90 257.7 155.2)">C2</text>
<text x="257.7" y="150.4" transform="rotate(-90 257.7 150.4)">470n / 63V</text>
<text x="101.4" y="156.5">EN</text>
<text x="113.6" y="156.5">SW</text>
<text x="131.1" y="158.8">CDR7D43MNNP120NC</text>
<text x="229.9" y="160.3" transform="rotate(-90 229.9 160.3)">R7</text>
<text x="76" y="166.2" transform="rotate(-90 76 166.2)">22u / 63V</text>
<text x="88.9" y="167.4" transform="rotate(-90 88.9 167.4)">100k</text>
<text x="101.4" y="162.3">PG</text>
<text x="101.4" y="165.1">SS</text>
<text x="121.5" y="165.1" transform="rotate(-90 121.5 165.1)">D2</text>
<text x="123.4" y="165.1" transform="rotate(-90 123.4 165.1)">DFLS260-7</text>
<text x="157.4" y="166.1">+3V3</text>
<text x="195.3" y="164.2">ZERO_HEAT</text>
<text x="215.4" y="167">IC5</text>
<text x="221.5" y="162.3">+</text>
<text x="221.9" y="166.1">-</text>
<text x="76" y="170.1" transform="rotate(-90 76 170.1)">C8</text>
<text x="81.3" y="170.3" transform="rotate(-90 81.3 170.3)">KRM55WR71J226MH1K</text>
<text x="88.9" y="171.7" transform="rotate(-90 88.9 171.7)">R15</text>
<text x="101.4" y="172.8">RT</text>
<text x="112" y="172.8">VOUT</text>
<text x="113.9" y="170.9">BD</text>
<text x="123.4" y="168.6">GND</text>
<text x="205.4" y="169.1">MCP6V11T-E/OT</text>
<text x="229.9" y="169.8" transform="rotate(-90 229.9 169.8)">3k3</text>
<text x="235.6" y="170.6" transform="rotate(-90 235.6 170.6)">10n</text>
<text x="237.6" y="169.4" transform="rotate(-90 237.6 169.4)">C0G</text>
<text x="247.1" y="169.8" transform="rotate(-90 247.1 169.8)">2R7</text>
<text x="251.5" y="169.8" transform="rotate(-90 251.5 169.8)">1W</text>
<text x="88.4" y="176.8" transform="rotate(-90 88.4 176.8)">100n</text>
<text x="96.1" y="176.1" transform="rotate(-90 96.1 176.1)">120k</text>
<text x="104" y="175.7">SYNC</text>
<text x="109" y="175.7">GND</text>
<text x="149.4" y="176.8" transform="rotate(-90 149.4 176.8)">100u</text>
<text x="229.9" y="174.2" transform="rotate(-90 229.9 174.2)">R1</text>
<text x="235.6" y="174.4" transform="rotate(-90 235.6 174.4)">C1</text>
<text x="247.1" y="174.2" transform="rotate(-90 247.1 174.2)">R2</text>
<text x="88.4" y="180.6" transform="rotate(-90 88.4 180.6)">C12</text>
<text x="96.1" y="180.4" transform="rotate(-90 96.1 180.4)">R12</text>
<text x="149.4" y="180.6" transform="rotate(-90 149.4 180.6)">C10</text>
<text x="247.1" y="182">GND</text>
<text x="108.5" y="186.8">GND</text>
<text x="154.6" y="190" transform="rotate(-90 154.6 190)">GRM21BR60J107ME5L</text>
<text x="217" y="197.2">Titel</text>
<text x="217" y="193.3">Datei</text>
<text x="217" y="201">Projekt</text>
<text x="273" y="198.6">8633 Wolfhausen</text>
<text x="274.5" y="200.5">www.cmos.ch</text>
<text x="217" y="204.8">Kunde</text>
<text x="268.7" y="204.8">Blatt</text>
</g>
</svg>
